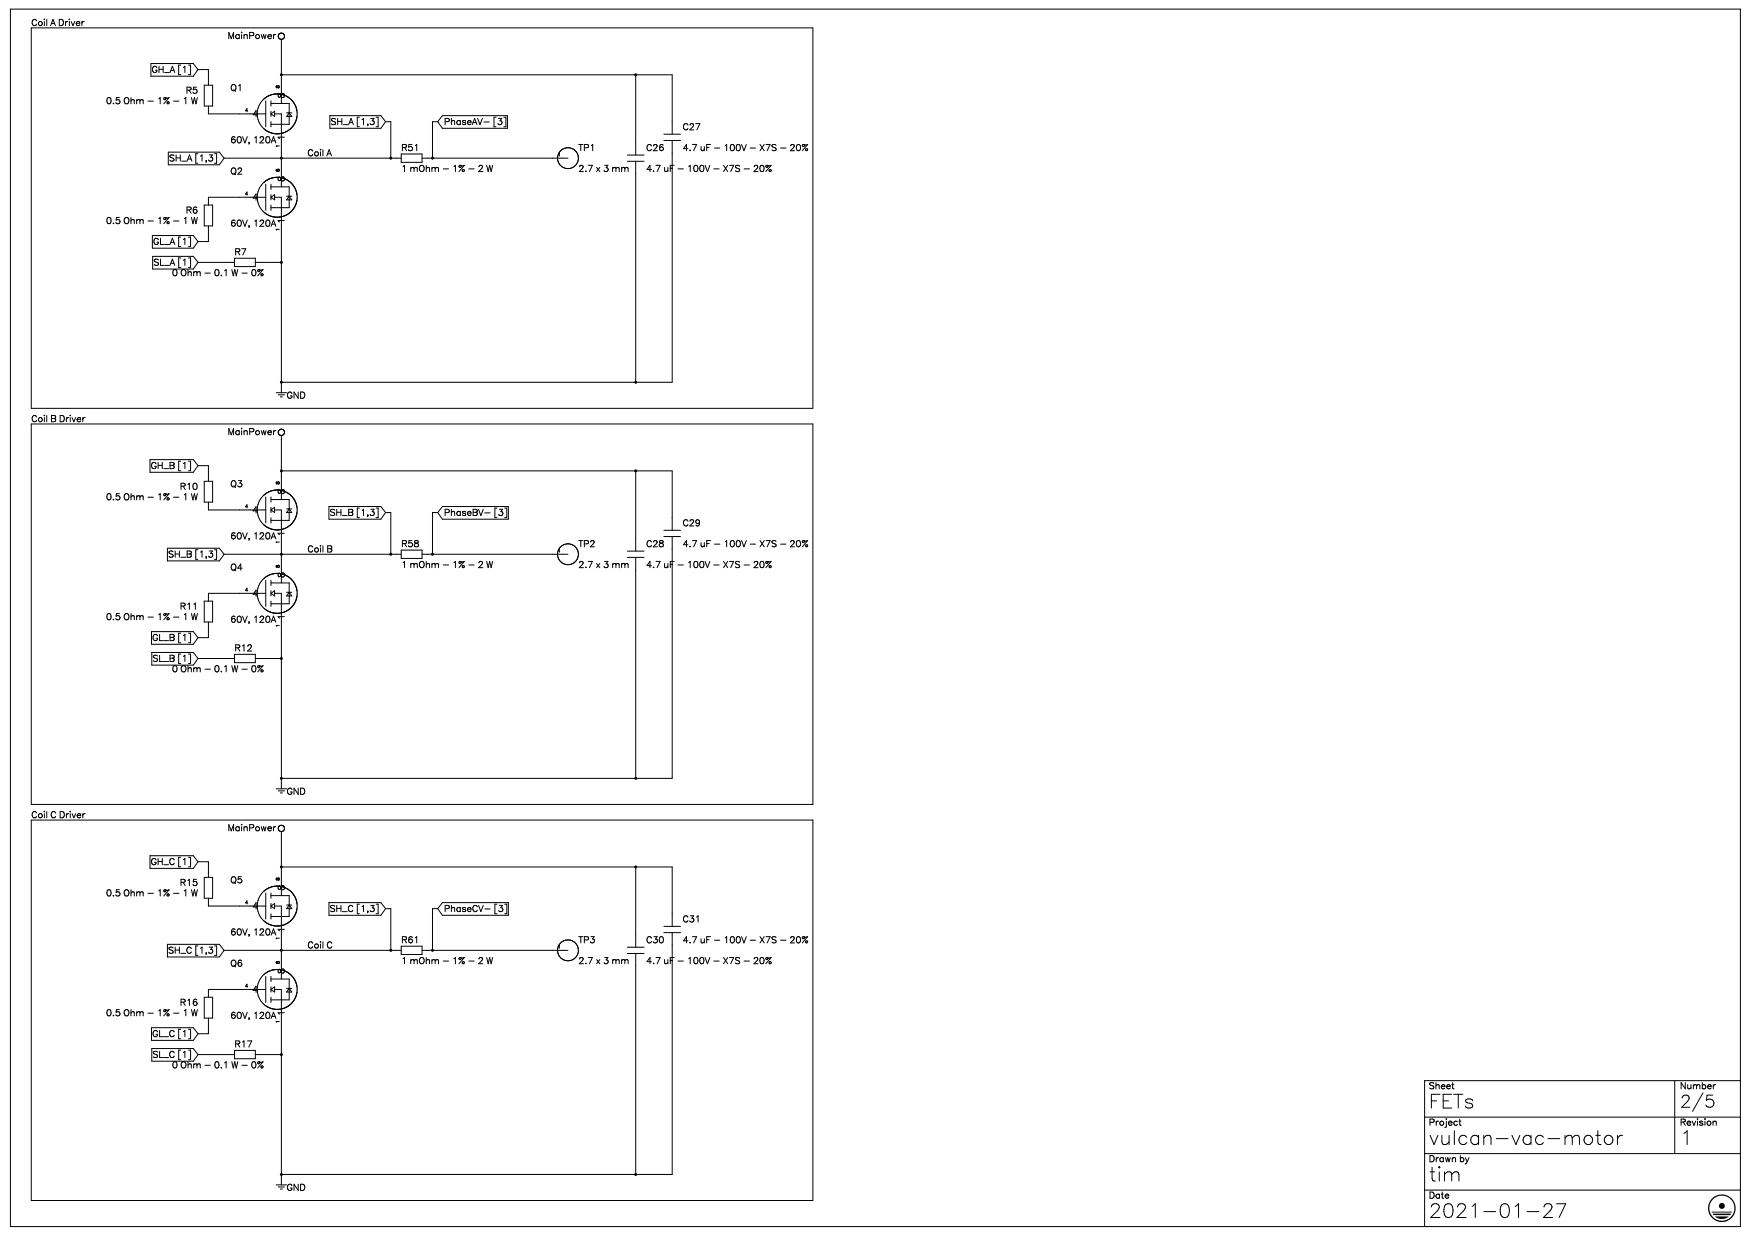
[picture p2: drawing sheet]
<svg xmlns="http://www.w3.org/2000/svg" width="420mm" height="297mm" viewBox="0 0 420 297" stroke-linecap="round" stroke-linejoin="round" font-family="sans-serif">
<g fill="none" stroke="#000" stroke-width=".24">
<path d="M2.5 2.2h415v292h-415zM7.5 6.7h187.5v91.2h-187.5zM36.2 15.2h10.2l1.1 1.5M47.5 16.7h2.5v3.7M47.5 16.7l-1.1 1.6h-10.2M66.8 8.4a.75 .75 0 0 1 1.3-.1 .75 .75 0 0 1-.6 1.1M66.8 9l.3 .3 .4 .1M67.5 9.4v15.4M67.5 17.9h93.8v14.3M152.5 17.9v19.3M40.4 36.5h12.2l1.1 1.4M49 20.4h2v5h-2z"/>
<path d="M50 25.4v1.9h13.8M53.7 37.9h42.6M53.7 37.9l-1.1 1.6h-12.2M62 29.1a4.8 4.8 0 0 0 4.2 3M63.6 31.2a4.8 4.8 0 0 0 2.6 .9M63.8 24.2v6.2M65 24.2v1.2M65 26.7v1.2M65 29.2v1.2M65 27.3l.9-.6v1.2zM65 24.8h4.4v5h-4.4M65.7 22.6a4.8 4.8 0 0 0-3.8 3.4"/>
<path d="M65.8 22.6l-1 .2-1.2 .7M65.9 27.3h1.6v5.6M67.5 34.2v10.6M67.5 32l-.7 .1M67.5 32l-.9 .1M68.8 27.1h1.2M68.8 23.1l1.1 .8zM69.4 27.1l.6 .8h-1.2zM69.9 23.9l.8 1.1M69.9 30.7l-1.1 .8-1.3 .5M69.9 30.7a4.8 4.8 0 0 1-2.4 1.3M70.7 25l.5 1.2"/>
<path d="M70.7 29.6l-.8 1.1M70.7 25l.5 1.3M71.2 26.2l.1 .5M71.2 26.6a4.8 4.8 0 0 1-.5 3M71.3 27.9l-.6 1.7M79.1 27.7h12.3l1.1 1.5M92.5 29.2h1.2v8.7M92.5 29.2l-1.1 1.6h-12.3M96.3 36.9h5v2h-5zM101.3 37.9h34.9M105 29.2h-1.3v8.7M106.1 27.7h15.6v3.1h-15.6l-1.1-1.6z"/>
<path d="M118.2 39.7l-.4 1.5M120.9 28.1h.5v2.3h-.5M133.8 38.2a2.5 2.5 0 0 0 1.6 2.1 2.5 2.5 0 0 0 2.5-.5M137.9 36.1a2.5 2.5 0 0 0-3.7 .4M138.6 37.2l.1 .9-.1 .8M150.5 37.2h4M150.5 38.7h4M152.5 38.7v53M159.2 32.2h4.1M159.2 33.7h4.1M161.3 33.7v58h-93.8M184.1 39.7l.3 .1 .6-.1-1.3 1.5"/>
<path d="M184.1 39.7l-.4 .2M184.1 39.7v.4l-.4-.1M192.8 34.7l.1 .4-.4-.1M192.8 34.7l.4 .1 .6-.1-1.3 1.5M192.8 34.7h-.3M36.6 56.5h9.8l1.1 1.4M47.5 57.9l-1.1 1.6h-9.8M49 49.2h2v5h-2zM50 54.2v3.7h-2.5M62 49.1a4.8 4.8 0 0 0 2.9 2.7M63.6 51.1l1.6 .8M63.8 47.3h-13.8v1.9"/>
<path d="M63.8 44.2v6.2M65 44.2v1.2M65 46.7v1.2M65 49.2v1.2M65 47.3l.9-.6v1.2zM65 44.8h4.4v5h-4.4M65.7 42.6a4.8 4.8 0 0 0-3.8 3.4M65.8 42.6a4.8 4.8 0 0 0-2.4 1.1M65.9 47.3h1.6v5.6M67.5 54.2v40M67.5 52l-.7 .1M67.5 52l-.9 .1"/>
<path d="M68.8 47.1h1.2M68.8 51.5l-1.3 .5M69.4 47.1l.6 .8h-1.2zM71.2 46.3a4.8 4.8 0 0 0-2.4-3.2 4.8 4.8 0 0 1 0 8.4M71.3 47.9a4.8 4.8 0 0 1-2.5 3.6M36.6 61.5h9.8l1.1 1.4M47.5 62.9h8.8M47.5 62.9l-1.1 1.6h-9.8M56.3 61.9h4.9v2h-4.9zM61.2 62.9h6.3M62.7 64.8l.4-.1-1.3 1.5M62.8 65.7l.3 .2-.4 .3"/>
<path d="M66.2 94.2h2.6M66.8 94.7h1.5M67.3 95.2h.4M7.5 101.7h187.5v91.2h-187.5zM36 110.2h10.4l1.1 1.5M47.5 111.7h2.5v3.7M47.5 111.7l-1.1 1.6h-10.4M49 115.4h2v5h-2zM63.8 119.2v6.2M65 119.2v1.2M65 119.8h4.4v5h-4.4M65.7 117.6a4.8 4.8 0 0 0-3.8 3.4"/>
<path d="M65.8 117.6l-1.3 .4-.9 .5M66.8 103.4a.75 .75 0 0 1 1.3-.1 .75 .75 0 0 1-.6 1.1M66.8 104l.3 .3 .4 .1M67.5 104.4v15.4M67.5 112.9h93.8v14.3M68.8 118.1l1.1 .8zM69.9 118.9l.8 1.1M70.7 120l.6 1.7M152.5 112.9v19.3M40.2 131.5h12.4l1.1 1.4M50 120.4v1.9h13.8M53.7 132.9h42.6"/>
<path d="M53.7 132.9l-1.1 1.6h-12.4M61.9 123.6a4.8 4.8 0 0 0 3.8 3.4M63.6 126.2l1.9 .8M63.8 139.2v6.2M65 121.7v1.2M65 124.2v1.2M65 139.2v1.2M65 122.3l.9-.6v1.2zM65 139.8h4.4v5h-4.4M65.7 137.6a4.8 4.8 0 0 0-3.8 3.4M65.8 137.6l-1.3 .4-.9 .5M65.9 122.3h1.6v5.6"/>
<path d="M67.5 129.2v10.6M67.5 127l-.7 .1M67.5 127l-.4 .1M68.8 122.1h1.2M69.4 122.1l.6 .8h-1.2zM69.9 125.7l-1.1 .8-1.3 .5M69.9 125.7a4.8 4.8 0 0 1-2.4 1.3M70.7 124.6l-.8 1.1M70.7 120l.5 1.3M71.2 121.6a4.8 4.8 0 0 1-.5 3M71.3 122.9l-.6 1.7M78.9 121.5h12.5l1.1 1.4"/>
<path d="M92.5 122.9h1.2v10M92.5 122.9l-1.1 1.6h-12.5M96.3 131.9h5v2h-5zM101.3 132.9h34.9M105 122.9h-1.3v10M106.1 121.5h15.8v3h-15.8l-1.1-1.6zM118.2 134.7l-.4 1.5M121.1 121.9h.5v2.3h-.5M133.8 133.1a2.5 2.5 0 0 0 1.5 2.1 2.5 2.5 0 0 0 2.6-.4M137.9 131.1a2.5 2.5 0 0 0-3.7 .3M138.6 132.1l.1 .8-.1 .9M150.5 132.2h4"/>
<path d="M150.5 133.7h4M152.5 133.7v53M159.2 127.2h4.1M159.2 128.7h4.1M161.3 128.7v58h-93.8M184.1 134.7v.4l-.4-.1M184.1 134.7l.3 .1 .6-.1-1.3 1.5M184.1 134.7l-.4 .2M192.8 129.7l.1 .4-.4-.1M192.8 129.7l.4 .1 .6-.1-1.3 1.5M192.8 129.7h-.3M36.3 151.5h10.1l1.1 1.4"/>
<path d="M36.4 156.5h10l1.1 1.4M47.5 157.9h8.8M47.5 152.9l-1.1 1.6h-10.1M47.5 157.9l-1.1 1.6h-10M49 144.2h2v5h-2zM50 149.2v3.7h-2.5M56.3 156.9h4.9v2h-4.9zM61.2 157.9h6.3M62 144.1a4.8 4.8 0 0 0 4.2 3M62.7 159.8l.4-.1-1.3 1.5M63.6 146.2a4.8 4.8 0 0 0 2.6 .9M63.8 142.3h-13.8v1.9"/>
<path d="M65 141.7v1.2M65 144.2v1.2M65 142.3l.9-.6v1.2zM65.9 142.3h1.6v5.6M67.5 149.2v40M67.5 147l-.7 .1M67.5 147l-.9 .1M68.8 142.1h1.2M68.8 146.5l-1.3 .5M69.4 142.1l.6 .8h-1.2zM71.2 141.3a4.8 4.8 0 0 0-2.4-3.2 4.8 4.8 0 0 1 2.5 3.6M71.2 141.6a4.8 4.8 0 0 1-2.4 4.9"/>
<path d="M71.3 142.9a4.8 4.8 0 0 1-2.5 3.6M62.8 160.7l.3 .2-.4 .3M7.5 196.7h187.5v91.2h-187.5zM66.2 189.2h2.6M66.8 189.7h1.5M66.8 198.4a.75 .75 0 0 1 1.3-.1 .75 .75 0 0 1-.6 1.1M66.8 199l.3 .3 .4 .1M67.3 190.2h.4M67.5 199.4v15.4M36 205.2h10.4l1.1 1.5M47.5 206.7h2.5v3.7M47.5 206.7l-1.1 1.6h-10.4"/>
<path d="M49 210.4h2v5h-2zM50 215.4v1.9h13.8M61.9 218.6a4.8 4.8 0 0 0 3.4 3.3M63.8 214.2v6.2M65 214.2v1.2M65 216.7v1.2M65 219.2v1.2M65 217.3l.9-.6v1.2zM65 214.8h4.4v5h-4.4M65.7 212.6a4.8 4.8 0 0 0-3.7 3M65.8 212.6a4.8 4.8 0 0 0-2.4 1.1M65.9 217.3h1.6v5.6"/>
<path d="M67.5 207.9h93.8v14.3M68.8 217.1h1.2M68.8 213.1l1.1 .8M69.4 217.1l.6 .8h-1.2zM69.9 213.9l.8 1.1M70.7 215l.6 1.7M70.7 219.6l-.8 1.1M70.7 215a4.8 4.8 0 0 1 0 4.6M71.3 217.9l-.6 1.7M78.9 216.5h12.5l1.1 1.4M92.5 217.9h1.2v10M92.5 217.9l-1.1 1.6h-12.5"/>
<path d="M105 217.9h-1.3v10M106.1 216.5h15.8v3h-15.8l-1.1-1.6zM121.1 216.9h.5v2.3h-.5M152.5 207.9v19.3M40.2 226.5h12.4l1.1 1.4M49 239.2h2v5h-2zM53.7 227.9h42.6M53.7 227.9l-1.1 1.6h-12.4M61.9 238.6a4.8 4.8 0 0 0 3.8 3.4M63.6 221.2l.9 .5M63.8 237.3h-13.8v1.9M63.8 234.2v6.2"/>
<path d="M64.8 221.8l.4 .1M65 234.2v1.2M65 236.7v1.2M65 239.2v1.2M65 237.3l.9-.6v1.2zM65 234.8h4.4v5h-4.4M65.7 232.6a4.8 4.8 0 0 0-3.8 3.4M65.8 232.6a4.8 4.8 0 0 0-2.4 1.1M65.9 237.3h1.6v5.6M67.5 224.2v10.6M67.5 222l-.7 .1M67.5 222l-.9 .1"/>
<path d="M68.8 237.1h1.2M68.8 221.5l-1.3 .5M69.4 237.1l.6 .8h-1.2zM69.9 220.7l-1.1 .8M71.2 236.3a4.8 4.8 0 0 0-2.4-3.2 4.8 4.8 0 0 1 2.5 3.6M71.2 236.6a4.8 4.8 0 0 1-2.4 4.9M71.3 237.9a4.8 4.8 0 0 1-2.5 3.6M96.3 226.9h5v2h-5zM101.3 227.9h34.9M118.2 229.7l-.4 1.5M133.8 227.9a2.5 2.5 0 0 0 1.4 2.3 2.5 2.5 0 0 0 2.7-.4M137.9 226.1a2.5 2.5 0 0 0-3.6 .3"/>
<path d="M138.7 227.3v.9l-.2 .8M150.5 227.2h4M150.5 228.7h4M152.5 228.7v53M159.2 222.2h4.1M159.2 223.7h4.1M161.3 223.7v58h-93.8M184.1 229.7v.4l-.4-.1M184.1 229.7l.3 .1 .6-.1-1.3 1.5M184.1 229.7l-.4 .2M192.8 224.7l.4 .1 .6-.1-1.3 1.5M192.8 224.7h-.3"/>
<path d="M192.8 224.7l.1 .4-.4-.1M36.3 246.5h10.1l1.1 1.4M36.4 251.5h10l1.1 1.4M47.5 252.9h8.8M47.5 252.9l-1.1 1.6h-10M47.5 247.9l-1.1 1.6h-10.1M50 244.2v3.7h-2.5M56.3 251.9h4.9v2h-4.9zM61.2 252.9h6.3M62.7 254.8l.4-.1-1.3 1.5M62.8 255.7l.3 .2-.4 .3M63.6 241.2l.9 .5"/>
<path d="M64.8 241.8l.7 .2M67.5 244.2v40M67.5 242l-.7 .1M67.5 242l-.9 .1M68.8 241.5l-1.3 .5M401.8 259.2v17.5M417.5 259.2h-75.8v35M341.7 276.7h75.8M341.7 267.9h75.8M384.9 273.3a1.07 1.07 0 0 1 1.3-.9 1.07 1.07 0 0 1 .7 1.5 1.07 1.07 0 0 1-1.6 .5l-.4-.8M388 272.3v2.2M389.3 272.3a1.06 1.06 0 0 0-1.3 1"/>
<path d="M409.5 262.7h1.4M410.7 263.8a1.02 1.02 0 0 1 0 1.6M66.2 284.2h2.6M66.8 284.7h1.5M67.3 285.2h.4M341.7 285.4h75.8M371 288.7h.7a.81 .81 0 0 1 .4 1.3l-1.8 2h2.2M373.4 288.7h2.2l-1.6 3.3"/>
<circle cx="193.5" cy="35.9" r=".26"/>
<circle cx="184.7" cy="40.9" r=".26"/>
<circle cx="184.8" cy="135.9" r=".26"/>
<circle cx="193.5" cy="130.9" r=".26"/>
<circle cx="184.8" cy="230.9" r=".26"/>
<circle cx="193.5" cy="225.9" r=".26"/>
</g>
<g fill="#000">
<path d="M410.7 287.4a3.3 3.3 0 0 1 2.4-.9v.3a3 3 0 0 0-2.8 4.3 3 3 0 0 0 5.1 .5 3 3 0 0 0-1.7-4.8h-.6v-.3a3.3 3.3 0 0 1 3.2 4.2 3.3 3.3 0 0 1-4.9 2 3.3 3.3 0 0 1-.7-5.3zM411.4 291.8h3.3a2.59 2.59 0 0 1-3.3 0zM410.8 291.1h4.5l-.3 .3h-3.9zM410.6 290.6h4.9l-.1 .2h-4.7z"/>
<circle cx="413.1" cy="289.2" r=".71"/>
</g>
<g fill="none" stroke="#000" stroke-width=".75">
<path d="M67.5 17.9h.1M152.5 17.9h.1M67.5 37.9h.1M93.7 37.9h.1M103.7 37.9h.1M67.5 62.9h.1M67.5 91.7h.1M152.5 91.7h.1M67.5 112.9h.1M152.5 112.9h.1M67.5 132.9h.1M93.7 132.9h.1"/>
<path d="M103.7 132.9h.1M67.5 157.9h.1M67.5 186.7h.1M152.5 186.7h.1M67.5 207.9h.1M152.5 207.9h.1M67.5 227.9h.1M93.7 227.9h.1M103.7 227.9h.1M67.5 252.9h.1M67.5 281.7h.1M152.5 281.7h.1"/>
</g>
<g font-size="5.3">
<text x="342.5" y="265.9">FETs</text>
<text x="342.5" y="274.7">vulcan-vac-motor</text>
<text x="402.9" y="274.7">1</text>
<text x="342.5" y="283.5">tim</text>
<text x="342.5" y="292.3">2021-01-27</text>
</g>
<text font-size="4.6" x="402.9" y="265.7">2/5</text>
<g font-size="2.4">
<text x="7.4" y="6.4">Coil A Driver</text>
<text x="54" y="9.6">MainPower</text>
<text x="36" y="17.7">GH_A [1]</text>
<text x="44.1" y="22.6">R5</text>
<text x="55" y="21.9">Q1</text>
<text x="68.1" y="23.6" transform="rotate(-90 68.1 23.6)">8</text>
<text x="26.1" y="25.1">0.5 Ohm - 1% - 1 W</text>
<text x="60.3" y="28.3">4</text>
<text x="55" y="34.6">60V, 120A</text>
<text x="68.1" y="33.9" transform="rotate(-90 68.1 33.9)">1</text>
<text x="79.4" y="30">SH_A [1,3]</text>
<text x="106.2" y="30">PhaseAV- [3]</text>
<text x="163.7" y="31.4">C27</text>
<text x="40.6" y="38.8">SH_A [1,3]</text>
<text x="73.7" y="37.4">Coil A</text>
<text x="96" y="41.3">1 mOhm - 1% - 2 W</text>
<text x="96" y="36.4">R51</text>
<text x="138.6" y="41.3">2.7 x 3 mm</text>
<text x="138.6" y="36.4">TP1</text>
<text x="154.9" y="41.3">4.7 uF - 100V - X7S - 20%</text>
<text x="154.9" y="36.4">C26</text>
<text x="163.7" y="36.4">4.7 uF - 100V - X7S - 20%</text>
<text x="55" y="42">Q2</text>
<text x="68.1" y="43.7" transform="rotate(-90 68.1 43.7)">8</text>
<text x="44.1" y="51.2">R6</text>
<text x="60.3" y="48.4">4</text>
<text x="68.1" y="54" transform="rotate(-90 68.1 54)">1</text>
<text x="26.1" y="54">0.5 Ohm - 1% - 1 W</text>
<text x="36.3" y="59">GL_A [1]</text>
<text x="55" y="54.4">60V, 120A</text>
<text x="36.7" y="63.9">SL_A [1]</text>
<text x="56.1" y="61.4">R7</text>
<text x="40.9" y="66.4">0 Ohm - 0.1 W - 0%</text>
<text x="68.4" y="95.6">GND</text>
<text x="7.4" y="101.3">Coil B Driver</text>
<text x="54" y="104.5">MainPower</text>
<text x="36" y="112.6">GH_B [1]</text>
<text x="26.1" y="120">0.5 Ohm - 1% - 1 W</text>
<text x="43" y="117.5">R10</text>
<text x="55" y="116.8">Q3</text>
<text x="68.1" y="118.5" transform="rotate(-90 68.1 118.5)">8</text>
<text x="60.3" y="123.2">4</text>
<text x="79.4" y="123.9">SH_B [1,3]</text>
<text x="106.2" y="123.9">PhaseBV- [3]</text>
<text x="55" y="129.5">60V, 120A</text>
<text x="68.1" y="128.8" transform="rotate(-90 68.1 128.8)">1</text>
<text x="96" y="131.3">R58</text>
<text x="138.6" y="131.3">TP2</text>
<text x="154.9" y="131.3">C28</text>
<text x="163.7" y="131.3">4.7 uF - 100V - X7S - 20%</text>
<text x="163.7" y="126.3">C29</text>
<text x="40.6" y="133.7">SH_B [1,3]</text>
<text x="55" y="136.9">Q4</text>
<text x="73.7" y="132.7">Coil B</text>
<text x="96" y="136.2">1 mOhm - 1% - 2 W</text>
<text x="138.6" y="136.2">2.7 x 3 mm</text>
<text x="154.9" y="136.2">4.7 uF - 100V - X7S - 20%</text>
<text x="60.3" y="143.3">4</text>
<text x="68.1" y="138.6" transform="rotate(-90 68.1 138.6)">8</text>
<text x="26.1" y="148.9">0.5 Ohm - 1% - 1 W</text>
<text x="43" y="146.4">R11</text>
<text x="55" y="149.6">60V, 120A</text>
<text x="68.1" y="148.9" transform="rotate(-90 68.1 148.9)">1</text>
<text x="36.3" y="153.9">GL_B [1]</text>
<text x="36.7" y="158.8">SL_B [1]</text>
<text x="40.9" y="161.3">0 Ohm - 0.1 W - 0%</text>
<text x="56.1" y="156.3">R12</text>
<text x="68.4" y="190.9">GND</text>
<text x="7.4" y="196.2">Coil C Driver</text>
<text x="54" y="199.4">MainPower</text>
<text x="36" y="207.5">GH_C [1]</text>
<text x="26.1" y="215.2">0.5 Ohm - 1% - 1 W</text>
<text x="43" y="212.8">R15</text>
<text x="55" y="212.1">Q5</text>
<text x="68.1" y="213.8" transform="rotate(-90 68.1 213.8)">8</text>
<text x="60.3" y="218.1">4</text>
<text x="79" y="218.8">SH_C [1,3]</text>
<text x="106.2" y="218.8">PhaseCV- [3]</text>
<text x="163.7" y="221.2">C31</text>
<text x="55" y="224.4">60V, 120A</text>
<text x="68.1" y="224" transform="rotate(-90 68.1 224)">1</text>
<text x="73.7" y="227.6">Coil C</text>
<text x="96" y="226.5">R61</text>
<text x="138.6" y="226.5">TP3</text>
<text x="154.9" y="226.5">C30</text>
<text x="163.7" y="226.5">4.7 uF - 100V - X7S - 20%</text>
<text x="40.2" y="229">SH_C [1,3]</text>
<text x="55" y="231.8">Q6</text>
<text x="68.1" y="233.5" transform="rotate(-90 68.1 233.5)">8</text>
<text x="96" y="231.5">1 mOhm - 1% - 2 W</text>
<text x="138.6" y="231.5">2.7 x 3 mm</text>
<text x="154.9" y="231.5">4.7 uF - 100V - X7S - 20%</text>
<text x="60.3" y="238.2">4</text>
<text x="26.1" y="243.8">0.5 Ohm - 1% - 1 W</text>
<text x="43" y="241.3">R16</text>
<text x="55" y="244.5">60V, 120A</text>
<text x="68.1" y="243.8" transform="rotate(-90 68.1 243.8)">1</text>
<text x="36.3" y="248.8">GL_C [1]</text>
<text x="56.1" y="251.2">R17</text>
<text x="36.3" y="253.7">SL_C [1]</text>
<text x="40.9" y="256.5">0 Ohm - 0.1 W - 0%</text>
<text x="342.5" y="261.5">Sheet</text>
<text x="402.9" y="261.5">Number</text>
<text x="342.5" y="270.3">Project</text>
<text x="402.9" y="270.3">Revision</text>
<text x="342.5" y="278.7">Drawn by</text>
<text x="68.4" y="285.8">GND</text>
<text x="342.5" y="287.6">Date</text>
</g>
<g font-size="1.2">
<text x="66.7" y="21.5" transform="rotate(-90 66.7 21.5)">8</text>
<text x="58.6" y="26.8">4</text>
<text x="66.7" y="35.6" transform="rotate(-90 66.7 35.6)">1</text>
<text x="66.7" y="41.3" transform="rotate(-90 66.7 41.3)">8</text>
<text x="133.7" y="37.8">1</text>
<text x="58.6" y="46.9">4</text>
<text x="66.7" y="55.4" transform="rotate(-90 66.7 55.4)">1</text>
<text x="66.7" y="116.4" transform="rotate(-90 66.7 116.4)">8</text>
<text x="58.6" y="122.1">4</text>
<text x="66.7" y="130.5" transform="rotate(-90 66.7 130.5)">1</text>
<text x="66.7" y="136.5" transform="rotate(-90 66.7 136.5)">8</text>
<text x="133.7" y="132.7">1</text>
<text x="58.6" y="141.8">4</text>
<text x="66.7" y="150.6" transform="rotate(-90 66.7 150.6)">1</text>
<text x="66.7" y="211.3" transform="rotate(-90 66.7 211.3)">8</text>
<text x="58.6" y="217">4</text>
<text x="66.7" y="225.4" transform="rotate(-90 66.7 225.4)">1</text>
<text x="133.7" y="227.6">1</text>
<text x="66.7" y="231.4" transform="rotate(-90 66.7 231.4)">8</text>
<text x="58.6" y="237.1">4</text>
<text x="66.7" y="245.5" transform="rotate(-90 66.7 245.5)">1</text>
</g>
</svg>
